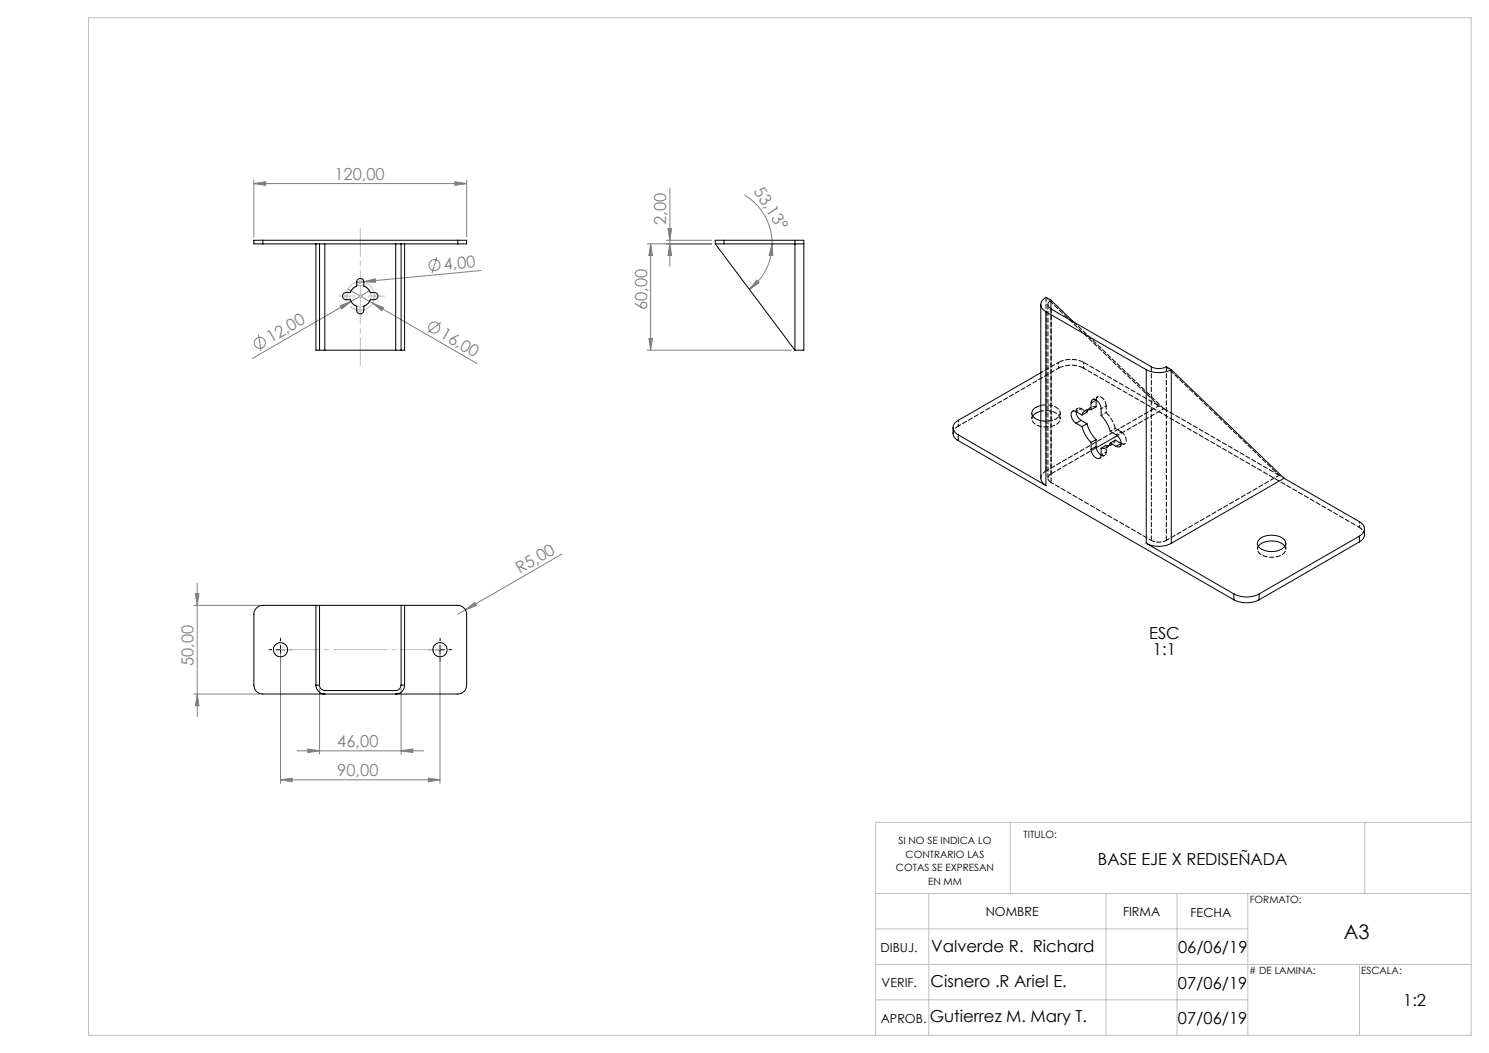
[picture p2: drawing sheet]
<svg xmlns="http://www.w3.org/2000/svg" width="420mm" height="297mm" viewBox="0 0 420 297" stroke-linecap="round" stroke-linejoin="round" font-family="sans-serif">
<g fill="none" stroke="#808080" stroke-width=".28">
<path d="M71.6 51.8l3.3-.5v1zM71.6 50.8v16M71.6 51.8h60M128.3 51.3l3.3 .5-3.3 .5zM131.6 50.8v16M188.9 53.1v22M209.9 55a16.1 16.1 0 0 1 7.9 13.8M102.6 79.4l3.3-.8v1zM102.6 79.4l-2 .2M123.2 72.5l-1.4 4.6M135.6 76.3l-33 3.1M182.5 68.8h18.2"/>
<path d="M183.5 68.8l.5 3.3h-1zM183.5 68.8v30M187.9 67.8h12.8M188.4 64.5h1l-.5 3.3zM188.9 68.8l.5 3.3h-1zM213.5 79l.6 .8-2.7 1.8zM217.8 68.8l.2 3.3-1-.1zM217.8 68.8a16.1 16.1 0 0 1-6.4 12.8M72.9 94.3l.7 4.8M95.9 86.3l3.1-1.3-2.6 2.1zM98.1 81.5l7 4M104.2 82l-33 19.1"/>
<path d="M105.1 85.5l3.1 1.2-.5 .9zM105.1 85.5l29.4 17M124.4 90.9l-3.8 3M182.5 98.8h40.7M183 95.5h1l-.5 3.3zM158.5 156.3l-27.2 15.7M54.6 170.7h18.5M55.1 167.5h1l-.5 3.2zM55.6 164.4v37.7M131.3 172l2.6-2.1 .5 .9zM131.3 172l-2.2 1.2M54.6 195.8h18.5"/>
<path d="M55.6 195.8l.5 3.3h-1zM79.1 184.3v36.6M90.1 194.3v18.5M113.1 194.3v18.5M124.1 184.3v36.6M79.1 220l3.3-.5v1zM79.1 220h45M83.8 211.8h35.7M86.8 211.2l3.3 .6-3.3 .5zM113.1 211.8l3.3-.6v1.1zM120.8 219.5l3.3 .5-3.3 .5z"/>
<circle cx="122.6" cy="74.8" r="1.56"/>
<circle cx="73.3" cy="96.7" r="1.55"/>
<circle cx="122.5" cy="92.4" r="1.55"/>
</g>
<path d="M105.5 82.3a4 4 0 0 0-6.7-1.6 4 4 0 0 0 1.8 6.7 4 4 0 0 0 4.9-4.8v-.3" fill="none" stroke="#c0c0c0" stroke-width=".28" stroke-dasharray="15.2 1.3 1.3 1.3" stroke-dashoffset="4.6" stroke-linecap="butt"/>
<path d="M104.5 82.6a3 3 0 0 0-5-1.2 3 3 0 0 0 1.3 5 3 3 0 0 0 3.8-3.5l-.1-.3" fill="none" stroke="#c0c0c0" stroke-width=".28" stroke-dasharray="15.2 1.3 1.3 1.3" stroke-dashoffset="7.7" stroke-linecap="butt"/>
<path d="M102.6 79.2a1 1 0 0 0-1.7-.4 1 1 0 0 0 .4 1.7 1 1 0 0 0 1.3-1.1v-.2" fill="none" stroke="#c0c0c0" stroke-width=".28" stroke-dasharray="15.2 1.3 1.3 1.3" stroke-dashoffset="14" stroke-linecap="butt"/>
<g fill="none" stroke="#c0c0c0" stroke-width=".28">
<path d="M25 5h390v287h-390zM101.1 79.5h1M101.3 79.2l.7 .7M101.6 79v1M102 79.2l-.7 .7M97.1 83.5h1M97.3 83.2l.7 .7M97.6 83v1M98 83.2l-.7 .7M101.1 83.5h1M101.1 87.5h1M101.3 87.2l.7 .7"/>
<path d="M101.3 83.2l.7 .7M101.6 83v1M101.6 87v1M102 87.2l-.7 .7M102 83.2l-.7 .7M105.1 83.5h1M105.3 83.2l.7 .7M105.6 83v1M106 83.2l-.7 .7M285 231.9v20.1M385 231.9v20.1M415 231.9h-168v60.1"/>
<path d="M247 252h168M262 252v40M312 252v40M332 252v40M352 252v40M247 262h105M247 272h168M383.5 272v20M247 282h105"/>
</g>
<path d="M76.6 183.2h-.7M79.1 180.7v-.7M79.1 185.7v.8M81.6 183.2h.8M121.6 183.2h-.7M124.1 180.7v-.7M124.1 185.7v.8M126.6 183.2h.8" fill="none" stroke="#000" stroke-width=".28" stroke-dasharray="15.2 1.3 1.3 1.3"/>
<path d="M77.9 183.3h2.5M79.1 182v2.5M122.9 183.3h2.5M124.1 182v2.5" fill="none" stroke="#000" stroke-width=".28"/>
<path d="M101.6 64.4v38.8" fill="none" stroke="#c0c0c0" stroke-width=".28" stroke-dasharray="15.2 1.3 1.3 1.3" stroke-dashoffset="7.3"/>
<path d="M95.4 83.5h13.1" fill="none" stroke="#c0c0c0" stroke-width=".28" stroke-dasharray="15.2 1.3 1.3 1.3" stroke-dashoffset="10.6"/>
<path d="M79.1 183.2h45" fill="none" stroke="#c0c0c0" stroke-width=".28" stroke-dasharray="15.2 1.3 1.3 1.3" stroke-dashoffset="4.2"/>
<g fill="#808080">
<path d="M102.6 79.4l3.3-.8v1z"/>
<path d="M95.9 86.3l3.1-1.3-2.6 2.1z"/>
<path d="M105.1 85.5l3.1 1.2-.5 .9z"/>
<path d="M131.3 172l2.6-2.1 .5 .9z"/>
<path d="M79.1 220l3.3-.5v1zM120.8 219.5l3.3 .5-3.3 .5z"/>
<path d="M213.5 79l.6 .8-2.7 1.8zM217.8 68.8l.2 3.3-1-.1z"/>
<path d="M71.6 51.8l3.3-.5v1zM128.3 51.3l3.3 .5-3.3 .5z"/>
<path d="M55.6 195.8l.5 3.3h-1zM55.1 167.5h1l-.5 3.2zM183 95.5h1l-.5 3.3zM183.5 68.8l.5 3.3h-1zM188.9 68.8l.5 3.3h-1zM188.4 64.5h1l-.5 3.3z"/>
<path d="M86.8 211.2l3.3 .6-3.3 .5zM113.1 211.8l3.3-.6v1.1z"/>
</g>
<g fill="none" stroke="#000" stroke-width=".28">
<path d="M74.1 67.8h-2.5v1h2.5M74.1 67.8v1M74.1 67.8h55M74.1 68.8h55M89.1 68.8v30h1M90.1 68.8v30M91.6 68.8v30M100.8 78.9a1.01 1.01 0 0 1 1.1-.3 1.01 1.01 0 0 1 .7 .9v1.2a3 3 0 0 1 1.9 1.8h1.1a1.01 1.01 0 0 1 1 1 1.01 1.01 0 0 1-1 1h-1.1a2.96 2.96 0 0 1-1.9 1.9v1.1a1.01 1.01 0 0 1-1 1 1.01 1.01 0 0 1-1-1v-1.1a2.96 2.96 0 0 1-1.8-1.9h-1.2a1.01 1.01 0 0 1-1-1 1.01 1.01 0 0 1 1-1h1.2a3 3 0 0 1 1.8-1.8zM111.6 68.8v30M113.1 68.8v30M114.1 68.8v30h-1M129.1 67.8h2.5v1h-2.5"/>
<path d="M129.1 67.8v1M201.8 68.8h2.4M201.8 68.8l22.4 30M204.2 68.8h22.5M204.2 67.8h-2.4v1M204.2 67.8h20M204.2 67.8v1M224.2 67.8h2.5v31h-2.5M224.2 67.8v31M90.1 98.8h1.5M91.6 98.8h20M111.6 98.8h1.5"/>
<path d="M293.6 85.9v49.2l.6 1.2 .8 .6M295 87.9v49M295 87.9l28.3 16.4M296.4 84.7a1.31 1.31 0 0 0-.8 1.2 1.31 1.31 0 0 0 .8 1.2M296.4 87.1l28.3 16.3a4.5 4.5 0 0 0 4.3 0l1.4 .9M296.4 84.7l-1.4-.8a2.17 2.17 0 0 0-1.4 2 2.17 2.17 0 0 0 1.4 2M296.4 84.7l6.4 6.1M296.4 84.7v2.4M293.6 105.1l-23.3 13.5a2.17 2.17 0 0 0-1.5 2 2.17 2.17 0 0 0 1.5 2.1M293.6 114.4a2.53 2.53 0 0 0-2.5 2.5l.7 1 1.8 .8M293.6 116l-1.4 .5-.9 .8M303.5 116.1a.93 .93 0 0 0-1.1 0 .93 .93 0 0 0-.2 1.2l.4 1.2 .9 .9"/>
<path d="M303.5 116.1l.3 1.2 1.1 1.3M303.5 116.1l1.7 .9M303.5 119.4l1.7 .9M304.9 118.6l-1.4 .8M304.9 118.6l1.7 .9M306.6 119.5a10 10 0 0 0 2.6 4.5M306.6 119.5l-1.4 .8M307 115.5l-.4 .7-1.4 .8M307.8 113.7a.93 .93 0 0 1 .6-1.1 .93 .93 0 0 1 1.1 .5l.8 1a5 5 0 0 1 .3 3.1 10 10 0 0 1 2.6 4.5 5.3 5.3 0 0 1 2.5 1.8 1.65 1.65 0 0 1 0 2.5l-.9-.1M307.8 115.6a2.2 2.2 0 0 0-2.6 1.4M307.8 113.7v1.9M307.8 113.7l1.4-.8v1.9l-1.4 .8"/>
<path d="M323.3 104.3a8 8 0 0 0 7.1 0M323.3 104.3v48.9M330.4 104.3v48.9M330.4 104.3l31.8 30.6M268.8 120.6a4.3 4.3 0 0 0 .3 2.7l1.2 1M270.3 122.7v1.6M270.3 122.7l24.7 14.2M270.3 124.3l77.8 44.9M305.2 120.3a10 10 0 0 0 2.6 4.5M307.8 126.7a2.55 2.55 0 0 0 2.3 2.6l.3-.3 .2-.7M307.8 124.8v1.9M309.2 125.9l.5 1.6 .9 .8"/>
<path d="M309.2 124v1.9M309.2 124l-1.4 .8M309.2 125.9l-1.4 .8M310.6 126.4v1.9M312.8 125.7l-.8-.1-1.4 .8M313.2 125a2.2 2.2 0 0 1-2.6 1.4M313.2 125l1.6 .9M313.2 125l1.4-.9 1.7 1-1.5 .8M315.2 122.9l-6 3.4M362.2 134.9l21.2 12.2a2.17 2.17 0 0 1 1.5 2.1 2.17 2.17 0 0 1-1.5 2M362.2 134.9l-31.8 18.3M323.3 153.2a7.7 7.7 0 0 0 7.1 0"/>
<path d="M323.3 153.2l24.8 14.3M354.9 154.1a5.4 5.4 0 0 1 7.5 0M355.1 152.2a5.5 5.5 0 0 1 7.4 .3 1.87 1.87 0 0 1-1.5 2.6 5.4 5.4 0 0 1-6.1-1.1l-.2-1.1zM383.4 151.2l-28.3 16.3M383.4 151.2v1.7M383.4 152.9l-28.3 16.3M384.9 149.2a3.7 3.7 0 0 1-.3 2.6l-1.2 1.1M72.2 171.6l.9-.6 1-.3h55a2.58 2.58 0 0 1 2.5 2.5v20a2.46 2.46 0 0 1-2.5 2.6h-55a2.51 2.51 0 0 1-2.5-2.6v-20l.1-.7zM89.1 170.7v22.5M90.1 170.7v22.5M113.1 170.7v22.5M114.1 170.7v22.5"/>
<path d="M348.1 167.5a7.8 7.8 0 0 0 7 0M348.1 169.2a8.1 8.1 0 0 0 7 0M348.1 167.5v1.7M355.1 167.5v1.7M89.1 193.2a2.52 2.52 0 0 0 2.5 2.6M89.1 193.2h1M90.1 193.2a1.51 1.51 0 0 0 1.5 1.6h20a1.57 1.57 0 0 0 1.5-1.6M113.1 193.2h1M114.1 193.2a2.46 2.46 0 0 1-2.5 2.6"/>
<circle cx="79.1" cy="183.2" r="1.99"/>
<circle cx="124.1" cy="183.2" r="1.99"/>
</g>
<path d="M293.6 116a4.8 4.8 0 0 1 5.4 1.8 2.29 2.29 0 0 1-2.1 2.4 5.4 5.4 0 0 1-5.7-1.4l-.1-.7 .2-.8M298.6 103.8l-28.3 16.4M303.5 116.1l.2-.6 .4-.4 .9 .2M326.9 114.5l-31.8-30.7M329 103.4l31.8 30.7M312 127.5l-.1 .6-.4 .4-.9-.2M324.8 152.4l-28.3-16.3M383.4 148.7l-77.7-44.9" fill="none" stroke="#000" stroke-width=".28" stroke-dasharray="1.3 .6" stroke-dashoffset=".5"/>
<path d="M295.1 83.8v49M295.6 85.9v49M296.5 87.1v49M309.2 112.8a.93 .93 0 0 1 .6-1 .93 .93 0 0 1 1.1 .4l.8 1.1 .3 1.2M324.8 103.4v49M329 103.4v49M296.5 136.1a1.29 1.29 0 0 1-.9-1.2 1.29 1.29 0 0 1 .9-1.3M316.3 121.8a2.52 2.52 0 0 1 1.1 3.3l-.5 .2-.6-.2M360.8 134.1l-32.5-18.8" fill="none" stroke="#000" stroke-width=".28" stroke-dasharray="1.3 .6"/>
<g fill="none" stroke="#000" stroke-width=".28" stroke-dasharray="1.3 .6" stroke-dashoffset=".8">
<path d="M270.3 118.5v1.7M291.1 116.5v1.6M298.6 102.2v1.6M299.1 118.1v-1.6M304 115.2l-1.5 .8M305 115.3l-1.5 .8M305.7 102.2v1.6M307.6 115l-1.4 .8M309.6 111.9l-1.4 .8M312 114.5l-1.4 .8M312 116.4l-1.4 .8M326.9 114.5l1.4 .8"/>
<path d="M310.2 129.3l1.4-.9M312 127.5l-1.4 .8M312.2 126.2l1.4-.8M314.6 120.8l-1.4 .9M315.9 126l1.4-.8M316.3 121.8l-1.4 .8M360.8 134.1l1.4 .8M354.7 153.2v1.7M362.7 154.9v-1.7M383.4 147.1v1.6"/>
</g>
<path d="M312 116.4a10.1 10.1 0 0 1 2.6 4.4M296.5 133.6l12.7-7.3" fill="none" stroke="#000" stroke-width=".28" stroke-dasharray="1.3 .6" stroke-dashoffset="-.1"/>
<path d="M270.3 120.2l-1.1 1-.4 1M295.1 132.8l-1.2 1.1-.3 1M329 152.4a4.7 4.7 0 0 1-4.2 0M384.9 150.8l-.3-1-1.2-1.1" fill="none" stroke="#000" stroke-width=".28" stroke-dasharray="1.3 .6" stroke-dashoffset=".3"/>
<path d="M306.6 116.2l-1.6-.9M312 116.4v-1.9M312 125.6v1.9M314.6 120.8l1.7 1" fill="none" stroke="#000" stroke-width=".28" stroke-dasharray="1.3 .6" stroke-dashoffset="1"/>
<path d="M307 115.5l1-.7 1.2-.1M326.9 114.5l-31.8 18.3M314.6 124.1l-.7 1-1.1 .5M360.8 134.1l-31.8 18.3M362.4 154.1a1.81 1.81 0 0 1-1.4 2.6 5.4 5.4 0 0 1-6.1-1.1l-.2-.7 .3-.8" fill="none" stroke="#000" stroke-width=".28" stroke-dasharray="1.3 .6" stroke-dashoffset=".4"/>
<path d="M315.2 122.8l13.1-7.5" fill="none" stroke="#000" stroke-width=".28" stroke-dasharray="1.3 .6" stroke-dashoffset=".7"/>
<path d="M328.3 115.3l-25.5-24.5" fill="none" stroke="#000" stroke-width=".28" stroke-dasharray="1.3 .6" stroke-dashoffset=".1"/>
<path d="M298.6 102.2l-5 2.9" fill="none" stroke="#000" stroke-width=".28" stroke-dasharray="1.3 .6" stroke-dashoffset=".6"/>
<path d="M293.6 118.6a4.8 4.8 0 0 0 5.4-1.7 2.29 2.29 0 0 0-2.1-2.5l-1.8-.2-1.5 .2M305.7 102.2a7.8 7.8 0 0 0-7.1 0M305.7 103.8a7.8 7.8 0 0 0-7.1 0M326.9 114.5l-21.2-12.3" fill="none" stroke="#000" stroke-width=".28" stroke-dasharray="1.3 .6" stroke-dashoffset="-.2"/>
<path d="M296.5 87.1v46.5" fill="none" stroke="#000" stroke-width=".28" stroke-dasharray="1.3 .6" stroke-dashoffset=".2"/>
<text font-size="5.6" x="379" y="264.9">A3</text>
<g font-size="4.7" fill="#808080">
<text x="94.3" y="50.7">120,00</text>
<text x="212.5" y="53.8" transform="rotate(57 212.5 53.8)">53,13°</text>
<text x="187.9" y="63.4" transform="rotate(-90 187.9 63.4)">2,00</text>
<text x="125.3" y="76.2" transform="rotate(-5 125.3 76.2)">4,00</text>
<text x="182.5" y="87.5" transform="rotate(-90 182.5 87.5)">60,00</text>
<text x="123.9" y="95.1" transform="rotate(30 123.9 95.1)">16,00</text>
<text x="76.4" y="96.9" transform="rotate(-30 76.4 96.9)">12,00</text>
<text x="146.6" y="162" transform="rotate(-30 146.6 162)">R5,00</text>
<text x="54.6" y="187.8" transform="rotate(-90 54.6 187.8)">50,00</text>
<text x="95.1" y="210.7">46,00</text>
<text x="95.1" y="218.9">90,00</text>
</g>
<g font-size="4.7">
<text x="324.1" y="180.2">ESC</text>
<text x="325.2" y="184.7">1:1</text>
<text x="309.7" y="243.9">BASE EJE X REDISEÑADA</text>
<text x="262.7" y="268.4">Valverde R. Richard</text>
<text x="332.3" y="268.8">06/06/19</text>
<text x="262.5" y="278.4">Cisnero .R Ariel E.</text>
<text x="332.3" y="278.8">07/06/19</text>
<text x="395.8" y="283.7">1:2</text>
<text x="262.3" y="288.3">Gutierrez M. Mary T.</text>
<text x="332.3" y="288.8">07/06/19</text>
</g>
<g font-size="3.5">
<text x="278" y="258.4">NOMBRE</text>
<text x="316.8" y="258.3">FIRMA</text>
<text x="335.8" y="258.5">FECHA</text>
<text x="248.4" y="268.4">DIBUJ.</text>
<text x="248.7" y="278.4">VERIF.</text>
<text x="248.4" y="288.5">APROB.</text>
</g>
<g font-size="2.8">
<text x="253.4" y="238.1">SI NO SE INDICA LO</text>
<text x="288.7" y="236.5">TITULO:</text>
<text x="252.7" y="245.8">COTAS SE EXPRESAN</text>
<text x="255.4" y="241.9">CONTRARIO LAS</text>
<text x="261.8" y="249.6">EN MM</text>
<text x="352.5" y="254.8">FORMATO:</text>
<text x="352.3" y="274.7"># DE LAMINA:</text>
<text x="383.9" y="274.6">ESCALA:</text>
</g>
</svg>
